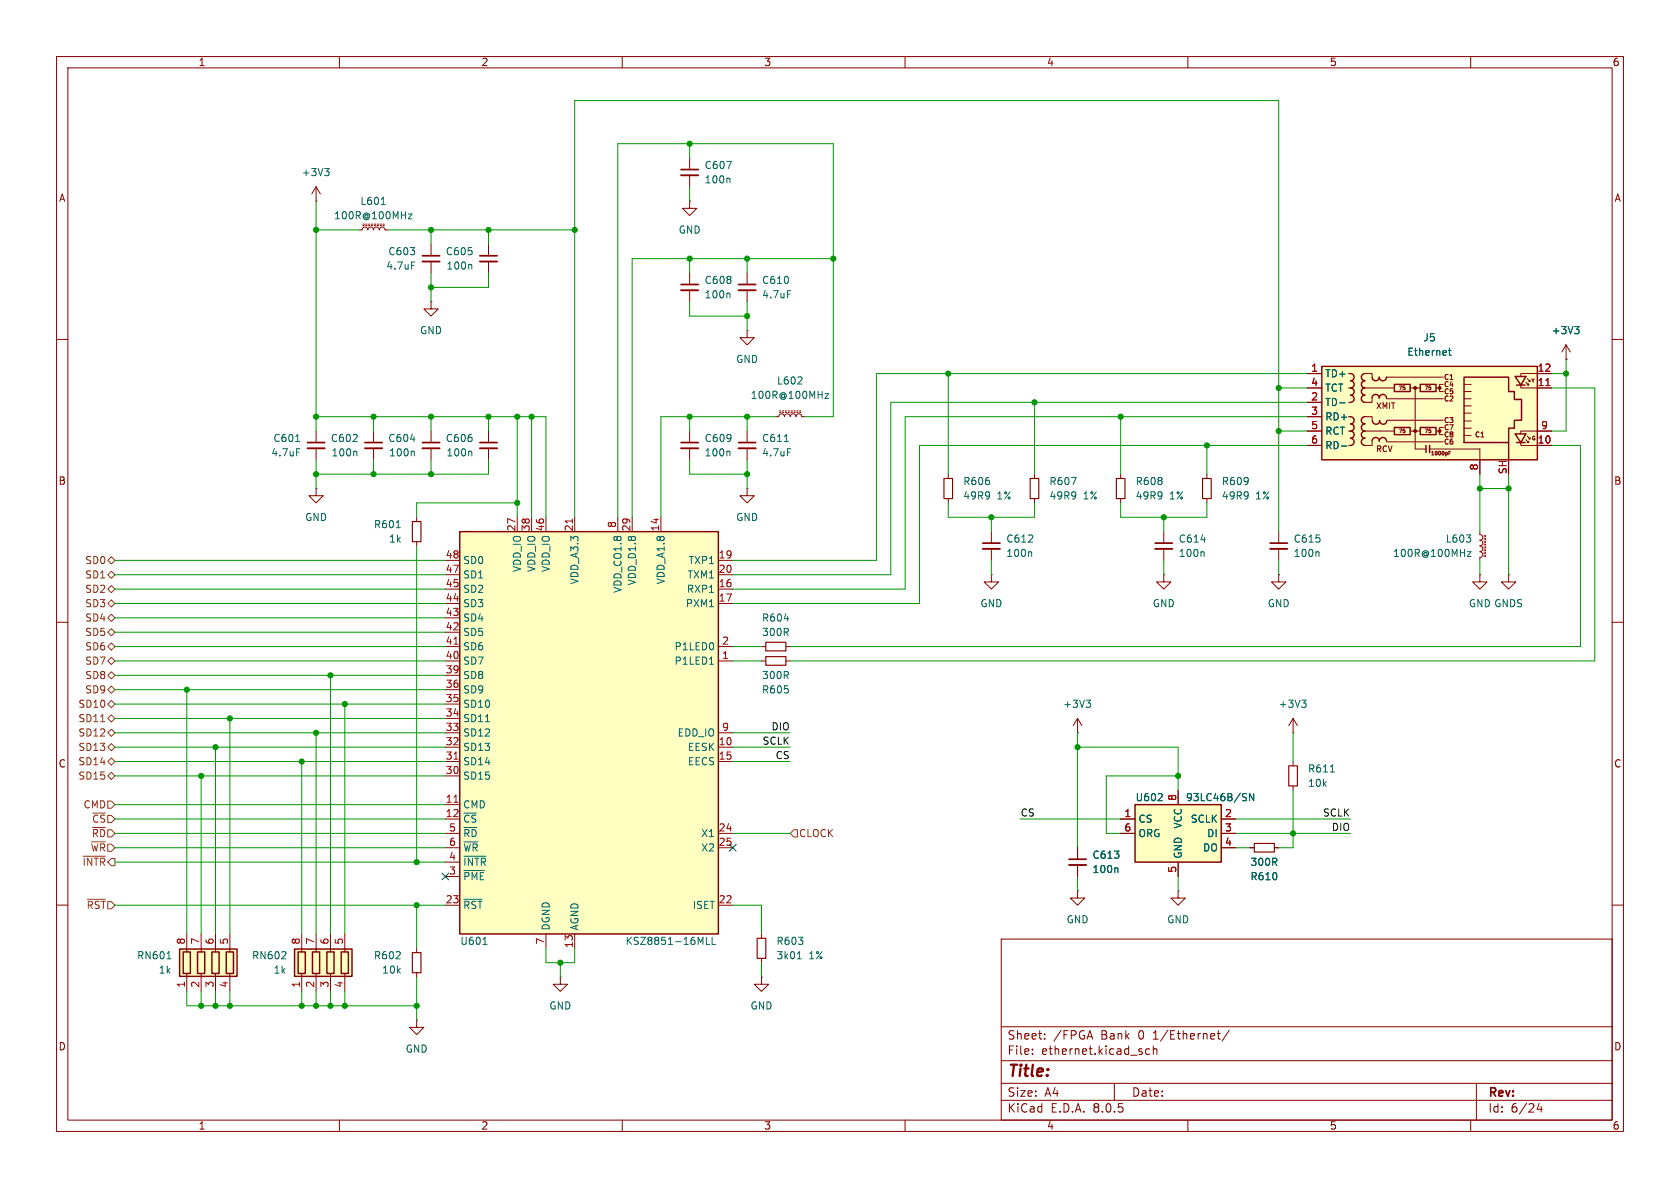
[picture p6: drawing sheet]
<svg xmlns="http://www.w3.org/2000/svg" width="297mm" height="210mm" viewBox="0 0 297 210" stroke-linecap="round" stroke-linejoin="round" font-family="sans-serif">
<g fill="none" stroke="#840000" stroke-width=".18">
<path d="M10 10h277v190h-277zM12 12h273v186h-273zM60 10v2M110 10v2M160 10v2M210 10v2M260 10v2M55.9 35.6h.1M55.9 33l-.8 1.3M55.9 33v2.6M55.9 33l.7 1.3M121.9 35.6v1.2h1.3l-1.3 1.3-1.3-1.3h1.3"/>
<path d="M121.9 35.6h.1M121.9 27.9v2.1M121.9 31v2M10 60h2M86.4 43.2v2M86.4 46.2v2.1M121.9 48.3v2M121.9 51.3v2M132.1 58.4v1.3h1.2l-1.2 1.3-1.3-1.3h1.3M132.1 58.4h.1M132.1 48.3v2M132.1 51.3v2"/>
<path d="M285 60h2M121.9 76.2v2M121.9 79.2v2.1M132.1 76.2v2M132.1 79.2v2.1M137.2 73.7h.5l.1-.4 .4-.1 .3 .1 .2 .4 .1-.4 .4-.1 .3 .1 .2 .4 .1-.4 .4-.1 .4 .1 .1 .4 .2-.4 .3-.1 .4 .1 .1 .4h.5M137.8 72.9h.2M137.8 72.6h.2M138.3 72.9h.3M138.3 72.6h.3M138.8 72.9h.3M138.8 72.6h.3"/>
<path d="M139.3 72.9h.3M139.3 72.6h.3M139.8 72.9h.3M139.8 72.6h.3M140.3 72.9h.3M140.3 72.6h.3M140.8 72.9h.3M140.8 72.6h.3M141.4 72.9h.2M141.4 72.6h.2M55.9 86.4v1.2h1.2l-1.2 1.3-1.3-1.3h1.3M55.9 86.4h.1"/>
<path d="M73.7 91.4v.8M73.7 95.8v.7M132.1 86.4v1.2h1.2l-1.2 1.3-1.3-1.3h1.3M132.1 86.4h.1M167.6 83.8v.8M167.6 88.1v.8M198.1 83.8v.8M198.1 88.1v.8M10 110h2M285 110h2M10 160h2M285 160h2"/>
<path d="M73.7 167.6v.8M73.7 172v.7M99.1 172.7v1.3h1.2l-1.2 1.3-1.3-1.3h1.3M99.1 172.7h.1M177 166h108v32h-108zM60 198v2M73.7 180.3v1.3h1.2l-1.2 1.3-1.3-1.3h1.3M73.7 180.3h.1M110 198v2M160 198v2M177 194.5h108M177 191.5h108"/>
<path d="M177 187.5h108M177 181.5h108M182.5 186.3v.1M182.5 185.5v.1M184.7 183.6v.1M184.7 182.8v.1M197 191.5v3M203.2 185.5l-.4-.1-.3 .3v.4l.2 .2h.5M203.9 185.5l.2-.1 .4 .1v.9M203.9 184.9v1.5M210 198v2M215.2 182.7h.5"/>
<path d="M215.4 182.2v1.3l.3 .2M217.3 182.1l-1.3 2M260 198v2M261 191.5v6.5M272.1 195l-.4 1.1h1M272.5 195.6v1"/>
</g>
<path d="M120.4 31h3M84.8 46.2h3.1M120.4 51.3h3M130.6 51.3h3M120.4 79.2h3M130.6 79.2h3" fill="none" stroke="#840000" stroke-width=".33"/>
<path d="M120.4 30h3M84.8 45.2h3.1M120.4 50.3h3M130.6 50.3h3M120.4 78.2h3M130.6 78.2h3" fill="none" stroke="#840000" stroke-width=".3"/>
<g fill="none" stroke="#006464" stroke-width=".18">
<path d="M57.4 29.8h.8l-.4 .5M57.9 30.3l.3 .2v.3l-.3 .3M128.4 28.5h.9l-.6 1.3M128.9 31.5l.1 .2v.6M83.2 46.7l.2 .2v.7M128.9 51.8l.1 .2v.7M139.2 51.4h.6M128.9 79.7l.1 .2v.7M138.7 78.1h.7M139.2 79.3h.6M141 67.9h.8M141.7 66.7v.5"/>
<path d="M145.8 69.6h.7l-.7 .8h.7M70 93.3h.8"/>
</g>
<path d="M72.9 92.2h1.5v3.6h-1.5zM166.9 84.6h1.5v3.5h-1.5zM197.4 84.6h1.5v3.5h-1.5zM72.9 168.4h1.5v3.6h-1.5z" fill="none" stroke="#840000" stroke-width=".2"/>
<path d="M233.7 64.8h38.1v16.5h-38.1z" fill="#ffffc2"/>
<g fill="#840000" stroke="#840000" stroke-width=".18">
<circle cx="250.2" cy="76.2" r=".25"/>
<circle cx="250.2" cy="68.6" r=".25"/>
<circle cx="254.5" cy="76.2" r=".25"/>
<circle cx="254.5" cy="68.6" r=".25"/>
</g>
<g fill="none" stroke="#840000" stroke-width=".18">
<path d="M231.1 76.2h2.6M231.1 68.6h2.6M231.1 78.7h2.6M231.1 73.7h2.6M231.1 71.1h2.6M231.1 66h2.6M238.4 76.2h.4M238.4 68.6h.4M238.4 78.7h.4M238.4 73.7h.4M238.4 71.1h.4M238.4 66h.4"/>
<path d="M241.3 73.7h1.3v.6M241.3 66h1.3v.7M241.3 76.2h5.1M241.3 68.6h5.2M242.6 78.1v.6h-1.3M242.6 70.5v.6h-1.3M245.1 78.1h10M245.1 70.5h10M245.1 66.7h10M245.2 74.3h9.9M249.3 76.2h1.8M249.3 68.6h1.8"/>
<path d="M250.2 68.6v10.8h1.9M252.7 79.4h8.9v4.4M254 76.2h.5M254 68.6h.5M255.1 75.6h-.6v1.2h.6M255.1 67.9h-.6v1.3h.6M256.4 79.8h-.3v.6M258.8 70.5h1.3M258.8 75.7h1.3M258.8 74.4h1.3M258.8 73h1.3M258.8 71.8h1.3"/>
<path d="M258.8 77h1.3M258.8 69.2h1.3M258.8 67.9h1.3M268.9 78.2v.5h5.4M268.9 68.1v.5h5.4M269.7 77.7l.6 .5h-.3M269.7 67.6l.6 .5h-.3M270 77.1l.5 .5h-.2M270 66.9l.5 .5h-.2M270.3 67.8v.3M270.3 78v.2M274.3 76.2h-5.4v.5"/>
<path d="M274.3 66h-5.4v.5M256.1 80.1h.2"/>
</g>
<g fill="none" stroke="#840000" stroke-width=".25">
<path d="M233.7 64.8h38.1v16.5h-38.1zM238.8 73.7a.63 .63 0 0 1 .6 .6 .63 .63 0 0 1-.6 .6M238.8 74.9a.64 .64 0 0 1 .6 .7 .64 .64 0 0 1-.6 .6 .64 .64 0 0 1 .6 .6 .64 .64 0 0 1-.6 .7 .63 .63 0 0 1 .6 .6 .63 .63 0 0 1-.6 .6M238.8 66a.63 .63 0 0 1 .6 .7 .63 .63 0 0 1-.6 .6 .64 .64 0 0 1 .6 .6 .64 .64 0 0 1-.6 .7 .64 .64 0 0 1 .6 .6 .64 .64 0 0 1-.6 .7M238.8 69.9a.63 .63 0 0 1 .6 .6 .63 .63 0 0 1-.6 .6M241.3 73.7a.64 .64 0 0 0-.6 .6 .64 .64 0 0 0 .6 .6 .64 .64 0 0 0-.6 .7 .64 .64 0 0 0 .6 .6 .63 .63 0 0 0-.6 .6 .63 .63 0 0 0 .6 .7 .64 .64 0 0 0-.6 .6 .64 .64 0 0 0 .6 .6M241.3 68.6a.63 .63 0 0 0-.6 .6 .63 .63 0 0 0 .6 .6 .64 .64 0 0 0-.6 .7 .64 .64 0 0 0 .6 .6M241.3 66a.64 .64 0 0 0-.6 .7 .64 .64 0 0 0 .6 .6 .63 .63 0 0 0-.6 .6 .63 .63 0 0 0 .6 .7M242.6 74.4a.64 .64 0 0 0 .7 .6 .64 .64 0 0 0 .6-.6M243.9 74.4a.64 .64 0 0 0 .6 .6 .64 .64 0 0 0 .7-.6M245.1 66.7a.64 .64 0 0 1-.6 .6 .64 .64 0 0 1-.7-.6 .64 .64 0 0 1-.6 .6 .64 .64 0 0 1-.6-.6M245.1 78a.64 .64 0 0 0-.6-.7 .64 .64 0 0 0-.7 .7 .64 .64 0 0 0-.6-.7 .64 .64 0 0 0-.6 .7"/>
<path d="M245.1 70.4a.64 .64 0 0 0-.6-.7 .64 .64 0 0 0-.7 .7 .64 .64 0 0 0-.6-.7 .64 .64 0 0 0-.6 .7M246.5 75.6h2.8v1.2h-2.8zM246.5 67.9h2.8v1.3h-2.8zM251.1 75.6h2.8v1.2h-2.8zM251.1 67.9h2.8v1.3h-2.8zM252.1 78.7v1.3M252.7 78.7v1.3M258.8 66.7h7.9v2.5h1v1.4h1.3v3.7h-1.3v1.4h-1v2.5h-7.9zM266.7 78.2v3.1M267.8 76.7h1.9l-.8 1.5zM267.8 66.5h1.9l-.8 1.6zM268.1 78.2h1.5"/>
<path d="M268.1 68.1h1.5"/>
</g>
<path d="M273.3 68.2h.7" fill="none" stroke="#a90000" stroke-width=".18"/>
<path d="M236.8 71.2h1M237.1 78.8h1M256.1 62h.4M256.2 61.5v1.1l.3 .2" fill="none" stroke="#006464" stroke-width=".18"/>
<path d="M52.1 167.8h10.1v4.8h-10.1z" fill="#ffffc2"/>
<path d="M52.1 167.8h10.1v4.8h-10.1zM52.7 168.3h1.3v3.8h-1.3zM55.2 168.3h1.3v3.8h-1.3zM57.8 168.3h1.3v3.8h-1.3zM60.3 168.3h1.3v3.8h-1.3z" fill="none" stroke="#840000" stroke-width=".25"/>
<g fill="none" stroke="#840000" stroke-width=".18">
<path d="M64.1 39.9h.3M64.6 39.9h.3M65.2 39.9h.2M65.7 39.9h.2M66.2 39.9h.2M66.7 39.9h.2M67.2 39.9h.2M67.7 39.9h.2M63.5 40.6h.5l.2-.3 .3-.2 .4 .2 .1 .3 .2-.3 .3-.2 .4 .2 .1 .3 .2-.3 .3-.2 .4 .2 .2 .3 .1-.3 .4-.2 .3 .2 .2 .3h.5M55.9 76.2v2M55.9 79.2v2.1M66 76.2v2"/>
<path d="M66 79.2v2.1M175.3 94v2M175.3 97v2.1M182.9 83.8v.8M182.9 88.1v.8M175.3 101.6v1.3h1.2l-1.2 1.2-1.3-1.2h1.3M175.3 101.6h.1M53.3 165.1v3.2M53.3 172.1v3.2M55.9 165.1v3.2M55.9 172.1v3.2M58.4 165.1v3.2"/>
<path d="M58.4 172.1v3.2M61 165.1v3.2M61 172.1v3.2"/>
</g>
<path d="M67.4 36.1h.7M72.2 37.8h.6l-.6 .9h.6M52.3 78.1h.7M52.4 79.3h.6M62.9 79.7l.2 .2v.7M182.2 97.5l.2 .2v.7M189.4 84.4h.8l-.5 1.3M49.8 169.5h.7M50.5 168.3v.5" fill="none" stroke="#006464" stroke-width=".18"/>
<path d="M182.1 84.6h1.5v3.5h-1.5z" fill="none" stroke="#840000" stroke-width=".2"/>
<path d="M54.4 79.2h3M64.5 79.2h3.1M173.7 97h3.1" fill="none" stroke="#840000" stroke-width=".33"/>
<path d="M54.4 78.2h3M64.5 78.2h3.1M173.7 96h3.1" fill="none" stroke="#840000" stroke-width=".3"/>
<path d="M31.7 167.8h10.2v4.8h-10.2z" fill="#ffffc2"/>
<path d="M31.7 167.8h10.2v4.8h-10.2zM32.4 168.3h1.3v3.8h-1.3zM34.9 168.3h1.3v3.8h-1.3zM37.5 168.3h1.2v3.8h-1.2zM40 168.3h1.3v3.8h-1.3z" fill="none" stroke="#840000" stroke-width=".25"/>
<g fill="none" stroke="#840000" stroke-width=".18">
<path d="M76.2 53.3v1.3h1.3l-1.3 1.3-1.3-1.3h1.3M76.2 53.3h.1M76.2 43.2v2M76.2 46.2v2.1M76.2 76.2v2M76.2 79.2v2.1M86.4 76.2v2M86.4 79.2v2.1M261.6 94v.5l.3 .1 .2 .4-.1 .3-.4 .2 .4 .1 .1 .4-.1 .4-.4 .1 .4 .2 .1 .5-.2 .2-.3 .1 .4 .2 .1 .3-.1 .4-.4 .2v.5M262.4 94.6v.3M262.4 95.1v.3M262.4 95.6v.3"/>
<path d="M262.4 96.1v.3M262.4 96.6v.3M262.4 97.2v.2M262.4 97.7v.2M262.4 98.2v.2M262.6 94.6v.3M262.6 95.1v.3M262.6 95.6v.3M262.6 96.1v.3M262.6 96.6v.3M262.6 97.2v.2M262.6 97.7v.2"/>
<path d="M262.6 98.2v.2M190.5 129.5h.1M190.5 127l-.8 1.3M190.5 127v2.5M190.5 127l.8 1.3M190.5 157.5v1.3h1.3l-1.3 1.2-1.3-1.2h1.3M190.5 157.5h.1M190.5 149.9v2M190.5 152.9v2M33 165.1v3.2M33 172.1v3.2M35.6 165.1v3.2"/>
<path d="M35.6 172.1v3.2M38.1 165.1v3.2M38.1 172.1v3.2M40.6 165.1v3.2M40.6 172.1v3.2M134.6 172.7v1.3h1.3l-1.3 1.3-1.3-1.3h1.3M134.6 172.7h.1M134.6 165.1v.8M134.6 169.4v.8"/>
</g>
<g fill="none" stroke="#006464" stroke-width=".18">
<path d="M72.8 46.3h.6M72.6 77.6h.8M73.1 79.7l.1 .2v.7M83.2 79.7l.2 .2v.7M259.2 94.6h.8l-.4 .4M259.4 97.5h.7l-.7 .9h.7M259.9 95.2v.5M192 123.8h.8l-.4 .5M192.6 124.3l.2 .2v.3l-.2 .2M197.4 153.4l.2 .2v.7M29.5 169.5h.7M141 169.5h.7"/>
<path d="M141.2 168.4l.1-.2v1.3"/>
</g>
<path d="M74.7 46.2h3M74.7 79.2h3M84.8 79.2h3.1M189 152.9h3" fill="none" stroke="#840000" stroke-width=".33"/>
<path d="M74.7 45.2h3M74.7 78.2h3M84.8 78.2h3.1M189 151.9h3" fill="none" stroke="#840000" stroke-width=".3"/>
<path d="M133.9 165.9h1.5v3.5h-1.5z" fill="none" stroke="#840000" stroke-width=".2"/>
<path d="M81.3 94h45.7v71.1h-45.7z" fill="#ffffc2"/>
<path d="M81.3 94h45.7v71.1h-45.7z" fill="none" stroke="#840000" stroke-width=".25"/>
<g fill="none" stroke="#840000" stroke-width=".18">
<path d="M276.9 63.5h.1M276.9 61l-.8 1.2M276.9 61v2.5M276.9 61l.7 1.2M78.7 99.1h2.6M91.4 91.4v2.6M94 91.4v2.6M96.5 91.4v2.6M101.6 91.4v2.6M109.2 91.4v2.6M111.8 91.4v2.6M116.8 91.4v2.6"/>
<path d="M127 99.1h2.5M205.7 94v2M205.7 97v2.1M226.1 94v2M226.1 97v2.1M78.7 116.8h2.6M78.7 104.1h2.6M78.7 106.7h2.6M78.7 114.3h2.6M78.7 101.6h2.6M78.7 119.4h2.6M78.7 111.8h2.6"/>
<path d="M78.7 109.2h2.6M127 116.8h2.5M127 104.1h2.5M127 106.7h2.5M127 114.3h2.5M127 101.6h2.5M134.6 116.8h.8M134.6 114.3h.8M138.9 116.8h.8M138.9 114.3h.8M205.7 101.6v1.3h1.3l-1.3 1.2-1.2-1.2h1.2M205.7 101.6h.1"/>
<path d="M226.1 101.6v1.3h1.2l-1.2 1.2-1.3-1.2h1.3M226.1 101.6h.1M261.6 101.6v1.3h1.3l-1.3 1.2-1.3-1.2h1.3M261.6 101.6h.1M266.7 101.6v1.3h1.3l-1.3 1.2-1.3-1.2h1.3M266.7 101.6h.1M78.7 132.1h2.6M78.7 134.6h2.6M78.7 137.2h2.6M78.7 129.5h2.6M78.7 127h2.6M78.7 124.5h2.6"/>
<path d="M78.7 121.9h2.6M127 132.1h2.5M127 134.6h2.5M127 129.5h2.5M228.6 129.5h.1M228.6 127l-.8 1.3M228.6 127v2.5M228.6 134.6v.8M228.6 138.9v.8M228.6 127l.8 1.3M78.7 142.2h2.6M78.7 144.8h2.6"/>
<path d="M78.7 147.3h2.6M78.7 149.9h2.6M78.7 154.9h2.6M78.7 152.4h2.6M127 147.3h2.5M127 149.9h2.5M221 149.9h.7M225.3 149.9h.8M78.7 160h2.6M96.5 165.1v2.5M101.6 165.1v2.5M127 160h2.5"/>
</g>
<g fill="none" stroke="#006464" stroke-width=".18">
<path d="M278.4 57.7h.8l-.5 .5M278.9 58.2l.3 .3v.3l-.3 .2M212.3 95.4h.8M212.7 97.5l.2 .2v.7M233 97.5l.2 .2v.7M125.4 117.4h.7M138.6 109.4h.8M85.8 127.6h.7M230.1 123.8h.8l-.4 .5M230.7 124.3l.2 .2v.3l-.2 .2M235.2 136.5h.7M82 159h3.2"/>
<path d="M82 153.9h3.6M82 151.4h3.9M85.4 166.9h.7M124.9 165.7v1.2h.6M125.9 165.7v1.2h.6"/>
</g>
<path d="M101.2 91.7v.8M80.3 113.9h.7M80.3 134.2h.7M80.3 141.8h.7" fill="none" stroke="#a90000" stroke-width=".18"/>
<path d="M135.4 116.1h3.5v1.5h-3.5zM135.4 113.5h3.5v1.6h-3.5zM227.8 135.4h1.6v3.5h-1.6zM221.7 149.1h3.6v1.5h-3.6z" fill="none" stroke="#840000" stroke-width=".2"/>
<path d="M204.2 97h3.1M224.5 97h3.1" fill="none" stroke="#840000" stroke-width=".33"/>
<path d="M204.2 96h3.1M224.5 96h3.1" fill="none" stroke="#840000" stroke-width=".3"/>
<path d="M200.7 142.2h15.2v10.2h-15.2z" fill="#ffffc2"/>
<path d="M200.7 142.2h15.2v10.2h-15.2z" fill="none" stroke="#840000" stroke-width=".25"/>
<g fill="none" stroke="#840000" stroke-width=".18">
<path d="M231.1 66h2.6M231.1 78.7h2.6M231.1 68.6h2.6M231.1 71.1h2.6M231.1 73.7h2.6M231.1 76.2h2.6M271.8 66h2.5M271.8 78.7h2.5M271.8 68.6h2.5M271.8 76.2h2.5M276.9 63.5h.1M213.4 83.8v.8"/>
<path d="M213.4 88.1v.8M261.6 81.3v2.5M208.3 139.7v2.5M190.5 149.9v2M190.5 152.9v2M198.1 144.8h2.6M198.1 147.3h2.6M208.3 157.5v1.3h1.2l-1.2 1.2-1.3-1.2h1.3M208.3 157.5h.1M208.3 152.4v2.5M215.9 144.8h2.5M215.9 147.3h2.5"/>
<path d="M215.9 149.9h2.5M221 149.9h.7M225.3 149.9h.8"/>
</g>
<path d="M278.4 57.7h.8l-.5 .5M278.9 58.2l.3 .3v.3l-.3 .2M236.8 71.2h1M237.1 78.8h1M256.1 62h.4M256.2 61.5v1.1l.3 .2M197.4 153.4l.2 .2v.7M204.7 141.5h.8M205.4 140.4v.4M221.6 140.3v1.2l-.7-1.2v1.2" fill="none" stroke="#006464" stroke-width=".18"/>
<path d="M212.6 84.6h1.5v3.5h-1.5z" fill="none" stroke="#840000" stroke-width=".2"/>
<g fill="none" stroke="#725600" stroke-width=".18">
<path d="M19.7 98.4l.6 .7-.6 .6-.7-.6zM19 111.8l.7-.7 .6 .7-.6 .6zM19 104.1l.7-.6 .6 .6-.6 .7zM19 106.7l.7-.7 .6 .7-.6 .6zM19 116.8l.7-.6 .6 .6-.6 .7zM19 114.3l.7-.6 .6 .6-.6 .6zM19 109.2l.7-.6 .6 .6-.6 .7zM19.7 118.7l.6 .7-.6 .6-.7-.6zM19.7 101l.6 .6-.6 .6-.7-.6zM17.8 127.6h.7M19 127l.7-.6 .6 .6-.6 .6zM19 129.5l.7-.6 .6 .6-.6 .7z"/>
<path d="M19 134.6l.7-.6 .6 .6-.6 .7zM19 137.2l.7-.7 .6 .7-.6 .6zM19 124.5l.7-.7 .6 .7-.6 .6zM19.7 131.4l.6 .7-.6 .6-.7-.6zM19.7 121.3l.6 .6-.6 .7-.7-.7zM14.7 151.4h3.9M15.4 159h3.2M19 141.6h.7l.6 .6-.6 .7h-.7zM140.3 146.7h.7v1.3h-.7l-.6-.7z"/>
</g>
<g fill="none" stroke="#009600" stroke-width=".18">
<path d="M55.9 35.6v40.6M121.9 25.4v2.5M121.9 33v2.6M55.9 40.6h7.6M68.6 40.6h33M76.2 40.6v2.6M76.2 48.3v5M86.4 40.6v2.6M86.4 48.3v2.5h-10.2M121.9 45.7v2.6M121.9 53.3v2.6h10.2M132.1 45.7v2.6"/>
<path d="M132.1 53.3v5.1M147.3 45.7h-35.5v45.7M55.9 73.7h40.6v17.7M66 73.7v2.5M76.2 73.7v2.5M86.4 73.7v2.5M91.4 73.7v17.7M94 73.7v17.7M121.9 73.7v2.5M132.1 73.7v2.5M137.2 73.7h-20.4v17.7M142.2 73.7h5.1v-48.3h-38.1v66"/>
<path d="M167.6 66v17.8M182.9 71.1v12.7M198.1 73.7v10.1M213.4 78.7v5.1M226.1 68.6h5M226.1 76.2h5M231.1 73.7h-71.1v30.4h-30.5M231.1 71.1h-73.6v30.5h-28M231.1 66h-76.2v33.1h-25.4M231.1 78.7h-68.5v28h-33.1M274.3 68.6h7.6v48.2h-142.2M274.3 66h2.6"/>
<path d="M274.3 78.7h5.1v35.6h-139.7M276.9 63.5v12.7h-2.6M20.3 99.1h58.4M55.9 81.3v5.1M66 81.3v2.5M73.7 96.5v55.9M76.2 81.3v2.5M86.4 81.3v2.5h-30.5M91.4 88.9h-17.7v2.5M101.6 91.4v-73.6h124.5v76.2M121.9 81.3v2.5h10.2M132.1 81.3v5.1"/>
<path d="M167.6 88.9v2.5h15.3v-2.5M175.3 91.4v2.6M175.3 99.1v2.5M198.1 88.9v2.5h15.3v-2.5M205.7 91.4v2.6M205.7 99.1v2.5M226.1 99.1v2.5M261.6 83.8v10.2M261.6 99.1v2.5M261.6 86.4h5.1M266.7 83.8v17.8M20.3 116.8h58.4"/>
<path d="M20.3 101.6h58.4M20.3 114.3h58.4M20.3 111.8h58.4M20.3 104.1h58.4M20.3 106.7h58.4M20.3 109.2h58.4M20.3 119.4h58.4M58.4 119.4v45.7M129.5 116.8h5.1M129.5 114.3h5.1M20.3 124.5h58.4M20.3 137.2h58.4"/>
<path d="M20.3 127h58.4M20.3 134.6h58.4M20.3 132.1h58.4M20.3 121.9h58.4M20.3 129.5h58.4M33 121.9v43.2M35.6 137.2v27.9M38.1 132.1v33M40.6 127v38.1M53.3 134.6v30.5M55.9 129.5v35.6M61 124.5v40.6"/>
<path d="M129.5 134.6h10.2M129.5 132.1h10.2M129.5 129.5h10.2M190.5 132.1h17.8v7.6M190.5 129.5v20.4M208.3 137.2h-12.7v10.1h2.5M228.6 139.7v10.2h-2.5M228.6 129.5v5.1M20.3 152.4h58.4M20.3 147.3h58.4M20.3 144.8h58.4M20.3 149.9h58.4"/>
<path d="M20.3 142.2h58.4M129.5 147.3h10.2M180.3 144.8h17.8M190.5 154.9v2.6M208.3 154.9v2.6M218.4 147.3h20.4M218.4 144.8h20.4M218.4 149.9h2.6M20.3 160h58.4M33 175.3v2.5h40.7M35.6 175.3v2.5M38.1 175.3v2.5"/>
<path d="M40.6 175.3v2.5M53.3 175.3v2.5M55.9 175.3v2.5M58.4 175.3v2.5M61 175.3v2.5M73.7 160v7.6M73.7 172.7v7.6M96.5 167.6v2.6h5.1v-2.6M99.1 170.2v2.5M129.5 160h5.1v5.1M134.6 170.2v2.5"/>
</g>
<path d="M78.1 154.3l1.2 1.2M79.3 154.3l-1.2 1.2M128.9 149.3l1.2 1.2M130.1 149.3l-1.2 1.2" fill="none" stroke="#000084" stroke-width=".18"/>
<path d="M273.3 68.2h.7" fill="none" stroke="#a90000" stroke-width=".18"/>
<g fill="#009600" stroke="#009600" stroke-width=".18">
<circle cx="55.9" cy="83.8" r=".46"/>
<circle cx="66" cy="83.8" r=".46"/>
<circle cx="58.4" cy="119.4" r=".46"/>
<circle cx="33" cy="121.9" r=".46"/>
<circle cx="38.1" cy="132.1" r=".46"/>
<circle cx="35.6" cy="137.2" r=".46"/>
<circle cx="73.7" cy="160" r=".46"/>
<circle cx="53.3" cy="177.8" r=".46"/>
<circle cx="40.6" cy="177.8" r=".46"/>
<circle cx="55.9" cy="177.8" r=".46"/>
<circle cx="38.1" cy="177.8" r=".46"/>
<circle cx="35.6" cy="177.8" r=".46"/>
<circle cx="58.4" cy="177.8" r=".46"/>
<circle cx="99.1" cy="170.2" r=".46"/>
<circle cx="73.7" cy="177.8" r=".46"/>
<circle cx="61" cy="177.8" r=".46"/>
<circle cx="55.9" cy="40.6" r=".46"/>
<circle cx="76.2" cy="73.7" r=".46"/>
<circle cx="76.2" cy="50.8" r=".46"/>
<circle cx="66" cy="73.7" r=".46"/>
<circle cx="55.9" cy="73.7" r=".46"/>
<circle cx="76.2" cy="40.6" r=".46"/>
<circle cx="76.2" cy="83.8" r=".46"/>
<circle cx="53.3" cy="134.6" r=".46"/>
<circle cx="61" cy="124.5" r=".46"/>
<circle cx="73.7" cy="152.4" r=".46"/>
<circle cx="40.6" cy="127" r=".46"/>
<circle cx="55.9" cy="129.5" r=".46"/>
<circle cx="86.4" cy="40.6" r=".46"/>
<circle cx="86.4" cy="73.7" r=".46"/>
<circle cx="91.4" cy="88.9" r=".46"/>
<circle cx="94" cy="73.7" r=".46"/>
<circle cx="91.4" cy="73.7" r=".46"/>
<circle cx="101.6" cy="40.6" r=".46"/>
<circle cx="226.1" cy="76.2" r=".46"/>
<circle cx="182.9" cy="71.1" r=".46"/>
<circle cx="167.6" cy="66" r=".46"/>
<circle cx="198.1" cy="73.7" r=".46"/>
<circle cx="213.4" cy="78.7" r=".46"/>
<circle cx="226.1" cy="68.6" r=".46"/>
<circle cx="261.6" cy="86.4" r=".46"/>
<circle cx="266.7" cy="86.4" r=".46"/>
<circle cx="276.9" cy="66" r=".46"/>
<circle cx="228.6" cy="147.3" r=".46"/>
<circle cx="208.3" cy="137.2" r=".46"/>
<circle cx="190.5" cy="132.1" r=".46"/>
<circle cx="121.9" cy="73.7" r=".46"/>
<circle cx="147.3" cy="45.7" r=".46"/>
<circle cx="121.9" cy="45.7" r=".46"/>
<circle cx="132.1" cy="45.7" r=".46"/>
<circle cx="132.1" cy="83.8" r=".46"/>
<circle cx="132.1" cy="73.7" r=".46"/>
<circle cx="132.1" cy="55.9" r=".46"/>
<circle cx="121.9" cy="25.4" r=".46"/>
<circle cx="205.7" cy="91.4" r=".46"/>
<circle cx="175.3" cy="91.4" r=".46"/>
</g>
<text font-size="2.8" fill="#840000" x="178" y="190.9">Title:</text>
<g font-size="2.1" fill="#840000">
<text x="178" y="184">Sheet:</text>
<text x="186.2" y="184">/FPGA</text>
<text x="194.7" y="184">Bank</text>
<text x="201.4" y="184">0</text>
<text x="204.1" y="184">1/Ethernet/</text>
<text x="178" y="186.7">File:</text>
<text x="184.1" y="186.7">ethernet.kicad_sch</text>
<text x="178" y="196.9">KiCad</text>
<text x="178" y="194.1">Size:</text>
<text x="184.7" y="194.1">A4</text>
<text x="185.7" y="196.9">E.D.A.</text>
<text x="193.3" y="196.9">8.0.5</text>
<text x="200" y="194.1">Date:</text>
<text x="263" y="194.3">Rev:</text>
<text x="263" y="196.9">Id:</text>
<text x="267.1" y="196.9">6/24</text>
</g>
<g font-size="1.8" fill="#840000">
<text x="35" y="11.9">1</text>
<text x="85" y="11.9">2</text>
<text x="135" y="11.9">3</text>
<text x="185" y="11.9">4</text>
<text x="235" y="11.9">5</text>
<text x="285" y="11.9">6</text>
<text x="10.3" y="35.9">A</text>
<text x="285.3" y="35.9">A</text>
<text x="10.3" y="85.9">B</text>
<text x="285.3" y="85.9">B</text>
<text x="10.3" y="135.9">C</text>
<text x="285.3" y="135.9">C</text>
<text x="10.3" y="185.9">D</text>
<text x="285.3" y="185.9">D</text>
<text x="35" y="199.9">1</text>
<text x="85" y="199.9">2</text>
<text x="135" y="199.9">3</text>
<text x="185" y="199.9">4</text>
<text x="235" y="199.9">5</text>
<text x="285" y="199.9">6</text>
</g>
<g font-size="1.8" fill="#006464">
<text x="53.2" y="31.3">+3V3</text>
<text x="124.5" y="30.1">C607</text>
<text x="124.5" y="32.6">100n</text>
<text x="59" y="39">100R@100MHz</text>
<text x="63.6" y="36.4">L601</text>
<text x="119.9" y="41.5">GND</text>
<text x="68.2" y="47.9">4.7uF</text>
<text x="68.5" y="45.3">C603</text>
<text x="78.7" y="45.3">C605</text>
<text x="78.8" y="47.9">100n</text>
<text x="124.5" y="50.4">C608</text>
<text x="124.5" y="52.9">100n</text>
<text x="134.6" y="50.4">C610</text>
<text x="134.6" y="52.9">4.7uF</text>
<text x="74.2" y="59.3">GND</text>
<text x="274.2" y="59.3">+3V3</text>
<text x="130" y="64.4">GND</text>
<text x="248.7" y="63.1">Ethernet</text>
<text x="251.5" y="60.6">J5</text>
<text x="132.6" y="70.7">100R@100MHz</text>
<text x="137.3" y="68.2">L602</text>
<text x="234.2" y="66.9">TD+</text>
<text x="234.2" y="72">TD-</text>
<text x="234.2" y="69.4">TCT</text>
<text x="234.2" y="74.5">RD+</text>
<text x="234.2" y="77.1">RCT</text>
<text x="47.9" y="80.9">4.7uF</text>
<text x="48.2" y="78.3">C601</text>
<text x="58.4" y="78.3">C602</text>
<text x="58.5" y="80.9">100n</text>
<text x="68.5" y="78.3">C604</text>
<text x="68.7" y="80.9">100n</text>
<text x="78.7" y="78.3">C606</text>
<text x="78.8" y="80.9">100n</text>
<text x="124.5" y="78.3">C609</text>
<text x="124.5" y="80.9">100n</text>
<text x="134.6" y="78.3">C611</text>
<text x="134.6" y="80.9">4.7uF</text>
<text x="234.2" y="79.6">RD-</text>
<text x="170.2" y="86">R606</text>
<text x="170.2" y="88.5">49R9</text>
<text x="176.3" y="88.5">1%</text>
<text x="185.4" y="86">R607</text>
<text x="185.4" y="88.5">49R9</text>
<text x="191.5" y="88.5">1%</text>
<text x="200.7" y="86">R608</text>
<text x="200.7" y="88.5">49R9</text>
<text x="206.7" y="88.5">1%</text>
<text x="215.9" y="86">R609</text>
<text x="215.9" y="88.5">49R9</text>
<text x="222" y="88.5">1%</text>
<text x="53.8" y="92.3">GND</text>
<text x="66" y="93.6">R601</text>
<text x="130" y="92.3">GND</text>
<text x="68.7" y="96.1">1k</text>
<text x="81.8" y="99.9">SD0</text>
<text x="92.3" y="101.2" transform="rotate(-90 92.3 101.2)">VDD_IO</text>
<text x="94.8" y="101.2" transform="rotate(-90 94.8 101.2)">VDD_IO</text>
<text x="97.4" y="101.2" transform="rotate(-90 97.4 101.2)">VDD_IO</text>
<text x="121.6" y="99.9">TXP1</text>
<text x="177.8" y="96.1">C612</text>
<text x="177.8" y="98.7">100n</text>
<text x="208.3" y="96.1">C614</text>
<text x="208.3" y="98.7">100n</text>
<text x="228.6" y="96.1">C615</text>
<text x="228.6" y="98.7">100n</text>
<text x="246.2" y="98.7">100R@100MHz</text>
<text x="255.5" y="96.1">L603</text>
<text x="81.8" y="107.5">SD3</text>
<text x="81.8" y="105">SD2</text>
<text x="81.8" y="102.5">SD1</text>
<text x="102.5" y="103.4" transform="rotate(-90 102.5 103.4)">VDD_A3.3</text>
<text x="110.1" y="104.9" transform="rotate(-90 110.1 104.9)">VDD_CO1.8</text>
<text x="112.6" y="103.6" transform="rotate(-90 112.6 103.6)">VDD_D1.8</text>
<text x="117.7" y="103.4" transform="rotate(-90 117.7 103.4)">VDD_A1.8</text>
<text x="121.1" y="107.5">PXM1</text>
<text x="121.3" y="105">RXP1</text>
<text x="121.5" y="102.5">TXM1</text>
<text x="173.2" y="107.5">GND</text>
<text x="203.7" y="107.5">GND</text>
<text x="224" y="107.5">GND</text>
<text x="259.6" y="107.5">GND GNDS</text>
<text x="81.8" y="112.6">SD5</text>
<text x="81.8" y="110.1">SD4</text>
<text x="134.6" y="110.1">R604</text>
<text x="134.6" y="112.6">300R</text>
<text x="81.8" y="117.7">SD7</text>
<text x="81.8" y="115.2">SD6</text>
<text x="119.2" y="117.7">P1LED1</text>
<text x="119.2" y="115.2">P1LED0</text>
<text x="81.8" y="125.3">SD10</text>
<text x="81.8" y="122.8">SD9</text>
<text x="81.8" y="120.2">SD8</text>
<text x="134.6" y="122.8">R605</text>
<text x="134.6" y="120.2">300R</text>
<text x="187.9" y="125.3">+3V3</text>
<text x="226" y="125.3">+3V3</text>
<text x="81.8" y="130.4">SD12</text>
<text x="81.8" y="127.9">SD11</text>
<text x="119.7" y="130.4">EDD_IO</text>
<text x="81.8" y="135.5">SD14</text>
<text x="81.8" y="132.9">SD13</text>
<text x="121.5" y="132.9">EESK</text>
<text x="121.5" y="135.5">EECS</text>
<text x="231.1" y="136.8">R611</text>
<text x="81.8" y="143.1">CMD</text>
<text x="81.8" y="138">SD15</text>
<text x="200.7" y="141.8">U602</text>
<text x="209.6" y="141.8">93LC46B/SN</text>
<text x="231.1" y="139.3">10k</text>
<text x="81.8" y="145.6">~{CS}</text>
<text x="81.8" y="148.2">~{RD}</text>
<text x="123.9" y="148.2">X1</text>
<text x="201.2" y="145.6">CS</text>
<text x="201.2" y="148.2">ORG</text>
<text x="209.1" y="146.6" transform="rotate(-90 209.1 146.6)">VCC</text>
<text x="210.4" y="145.6">SCLK</text>
<text x="213.3" y="148.2">DI</text>
<text x="81.8" y="155.8">~{PME}</text>
<text x="81.8" y="153.3">~{INTR}</text>
<text x="81.8" y="150.7">~{WR}</text>
<text x="123.9" y="150.7">X2</text>
<text x="193" y="152">C613</text>
<text x="193" y="154.5">100n</text>
<text x="209.1" y="151.9" transform="rotate(-90 209.1 151.9)">GND</text>
<text x="212.6" y="150.7">DO</text>
<text x="221" y="155.8">R610</text>
<text x="221" y="153.3">300R</text>
<text x="81.8" y="160.9">~{RST}</text>
<text x="122.4" y="160.9">ISET</text>
<text x="81.3" y="167.2">U601</text>
<text x="97.4" y="164.6" transform="rotate(-90 97.4 164.6)">DGND</text>
<text x="102.5" y="164.6" transform="rotate(-90 102.5 164.6)">AGND</text>
<text x="110.5" y="167.2">KSZ8851-16MLL</text>
<text x="137.2" y="167.2">R603</text>
<text x="188.5" y="163.4">GND</text>
<text x="206.2" y="163.4">GND</text>
<text x="24.1" y="169.8">RN601</text>
<text x="27.9" y="172.3">1k</text>
<text x="44.5" y="169.8">RN602</text>
<text x="48.3" y="172.3">1k</text>
<text x="66" y="169.8">R602</text>
<text x="67.5" y="172.3">10k</text>
<text x="137.2" y="169.8">3k01</text>
<text x="143" y="169.8">1%</text>
<text x="97" y="178.7">GND</text>
<text x="132.6" y="178.7">GND</text>
<text x="71.6" y="186.3">GND</text>
</g>
<g font-size="1.8" fill="#a90000">
<text x="231.7" y="65.8">1</text>
<text x="271.7" y="65.8">12</text>
<text x="231.7" y="70.9">2</text>
<text x="231.7" y="68.3">4</text>
<text x="271.7" y="68.3">11</text>
<text x="231.7" y="73.4">3</text>
<text x="231.7" y="75.9">5</text>
<text x="272.3" y="75.9">9</text>
<text x="231.7" y="78.5">6</text>
<text x="261.4" y="83.3" transform="rotate(-90 261.4 83.3)">8</text>
<text x="266.4" y="83.9" transform="rotate(-90 266.4 83.9)">SH</text>
<text x="271.7" y="78.5">10</text>
<text x="91.2" y="94" transform="rotate(-90 91.2 94)">27</text>
<text x="93.7" y="94" transform="rotate(-90 93.7 94)">38</text>
<text x="96.3" y="94" transform="rotate(-90 96.3 94)">46</text>
<text x="101.3" y="94" transform="rotate(-90 101.3 94)">21</text>
<text x="109" y="93.4" transform="rotate(-90 109 93.4)">8</text>
<text x="111.5" y="94" transform="rotate(-90 111.5 94)">29</text>
<text x="116.6" y="94" transform="rotate(-90 116.6 94)">14</text>
<text x="78.7" y="101.3">47</text>
<text x="78.7" y="98.8">48</text>
<text x="127" y="98.8">19</text>
<text x="127" y="101.3">20</text>
<text x="78.7" y="106.4">44</text>
<text x="78.7" y="103.9">45</text>
<text x="127" y="103.9">16</text>
<text x="127" y="106.4">17</text>
<text x="78.7" y="111.5">42</text>
<text x="78.7" y="109">43</text>
<text x="78.7" y="119.1">39</text>
<text x="78.7" y="116.6">40</text>
<text x="78.7" y="114">41</text>
<text x="127.6" y="116.6">1</text>
<text x="127.6" y="114">2</text>
<text x="78.7" y="124.2">35</text>
<text x="78.7" y="121.7">36</text>
<text x="78.7" y="131.8">32</text>
<text x="78.7" y="129.3">33</text>
<text x="78.7" y="126.7">34</text>
<text x="127" y="131.8">10</text>
<text x="127.6" y="129.3">9</text>
<text x="78.7" y="136.9">30</text>
<text x="78.7" y="134.4">31</text>
<text x="127" y="134.4">15</text>
<text x="78.7" y="142">11</text>
<text x="208" y="141.7" transform="rotate(-90 208 141.7)">8</text>
<text x="78.7" y="144.5">12</text>
<text x="79.3" y="147.1">5</text>
<text x="79.3" y="149.6">6</text>
<text x="127" y="147.1">24</text>
<text x="127" y="149.6">25</text>
<text x="198.7" y="144.5">1</text>
<text x="198.7" y="147.1">6</text>
<text x="216.5" y="144.5">2</text>
<text x="216.5" y="147.1">3</text>
<text x="216.5" y="149.6">4</text>
<text x="79.3" y="154.7">3</text>
<text x="79.3" y="152.1">4</text>
<text x="208" y="154.4" transform="rotate(-90 208 154.4)">5</text>
<text x="78.7" y="159.8">23</text>
<text x="127" y="159.8">22</text>
<text x="32.8" y="167.1" transform="rotate(-90 32.8 167.1)">8</text>
<text x="35.3" y="167.1" transform="rotate(-90 35.3 167.1)">7</text>
<text x="37.8" y="167.1" transform="rotate(-90 37.8 167.1)">6</text>
<text x="40.4" y="167.1" transform="rotate(-90 40.4 167.1)">5</text>
<text x="53.1" y="167.1" transform="rotate(-90 53.1 167.1)">8</text>
<text x="55.6" y="167.1" transform="rotate(-90 55.6 167.1)">7</text>
<text x="58.2" y="167.1" transform="rotate(-90 58.2 167.1)">6</text>
<text x="60.7" y="167.1" transform="rotate(-90 60.7 167.1)">5</text>
<text x="96.3" y="167.1" transform="rotate(-90 96.3 167.1)">7</text>
<text x="101.3" y="167.7" transform="rotate(-90 101.3 167.7)">13</text>
<text x="32.8" y="174.7" transform="rotate(-90 32.8 174.7)">1</text>
<text x="35.3" y="174.7" transform="rotate(-90 35.3 174.7)">2</text>
<text x="37.8" y="174.7" transform="rotate(-90 37.8 174.7)">3</text>
<text x="40.4" y="174.7" transform="rotate(-90 40.4 174.7)">4</text>
<text x="53.1" y="174.7" transform="rotate(-90 53.1 174.7)">1</text>
<text x="55.6" y="174.7" transform="rotate(-90 55.6 174.7)">2</text>
<text x="58.2" y="174.7" transform="rotate(-90 58.2 174.7)">3</text>
<text x="60.7" y="174.7" transform="rotate(-90 60.7 174.7)">4</text>
</g>
<g font-size="1.8" fill="#725600">
<text x="15" y="99.9">SD0</text>
<text x="15" y="105">SD2</text>
<text x="15" y="107.5">SD3</text>
<text x="15" y="102.5">SD1</text>
<text x="15" y="112.6">SD5</text>
<text x="15" y="110.1">SD4</text>
<text x="15" y="117.7">SD7</text>
<text x="15" y="115.2">SD6</text>
<text x="13.8" y="125.3">SD10</text>
<text x="15" y="120.2">SD8</text>
<text x="15" y="122.8">SD9</text>
<text x="13.8" y="127.9">SD11</text>
<text x="13.8" y="130.4">SD12</text>
<text x="13.8" y="135.5">SD14</text>
<text x="13.8" y="132.9">SD13</text>
<text x="13.8" y="138">SD15</text>
<text x="14.7" y="143.1">CMD</text>
<text x="16.1" y="148.2">~{RD}</text>
<text x="16.2" y="145.6">~{CS}</text>
<text x="141.2" y="148.2">CLOCK</text>
<text x="14.5" y="153.3">~{INTR}</text>
<text x="15.9" y="150.7">~{WR}</text>
<text x="15.2" y="160.9">~{RST}</text>
</g>
<g font-size="1.8" fill="#0f0f0f">
<text x="134.7" y="131.7">SCLK</text>
<text x="136.3" y="129.2">DIO</text>
<text x="137" y="134.3">CS</text>
<text x="180.3" y="144.4">CS</text>
<text x="233.8" y="144.4">SCLK</text>
<text x="235.4" y="147">DIO</text>
</g>
<g font-size="1.4" fill="#840000">
<text x="243.2" y="72.5">XMIT</text>
<text x="243.2" y="80.1">RCV</text>
</g>
<g font-size="1.2" fill="#840000">
<text x="255.2" y="67.3">C1</text>
<text x="255.2" y="71.2">C2</text>
<text x="255.2" y="68.6">C4</text>
<text x="255.2" y="69.9">C5</text>
<text x="255.2" y="75">C3</text>
<text x="255.2" y="76.2">C7</text>
<text x="255.2" y="77.5">C8</text>
<text x="260.6" y="77.5">C1</text>
<text x="255.2" y="78.8">C6</text>
</g>
<g font-size=".9" fill="#840000">
<text x="247.1" y="69.1">75</text>
<text x="251.7" y="69.1">75</text>
<text x="270.6" y="67.9">Y</text>
<text x="247.1" y="76.7">75</text>
<text x="251.7" y="76.7">75</text>
<text x="252.8" y="80.7">1000pF</text>
<text x="270.7" y="78">G</text>
</g>
</svg>
